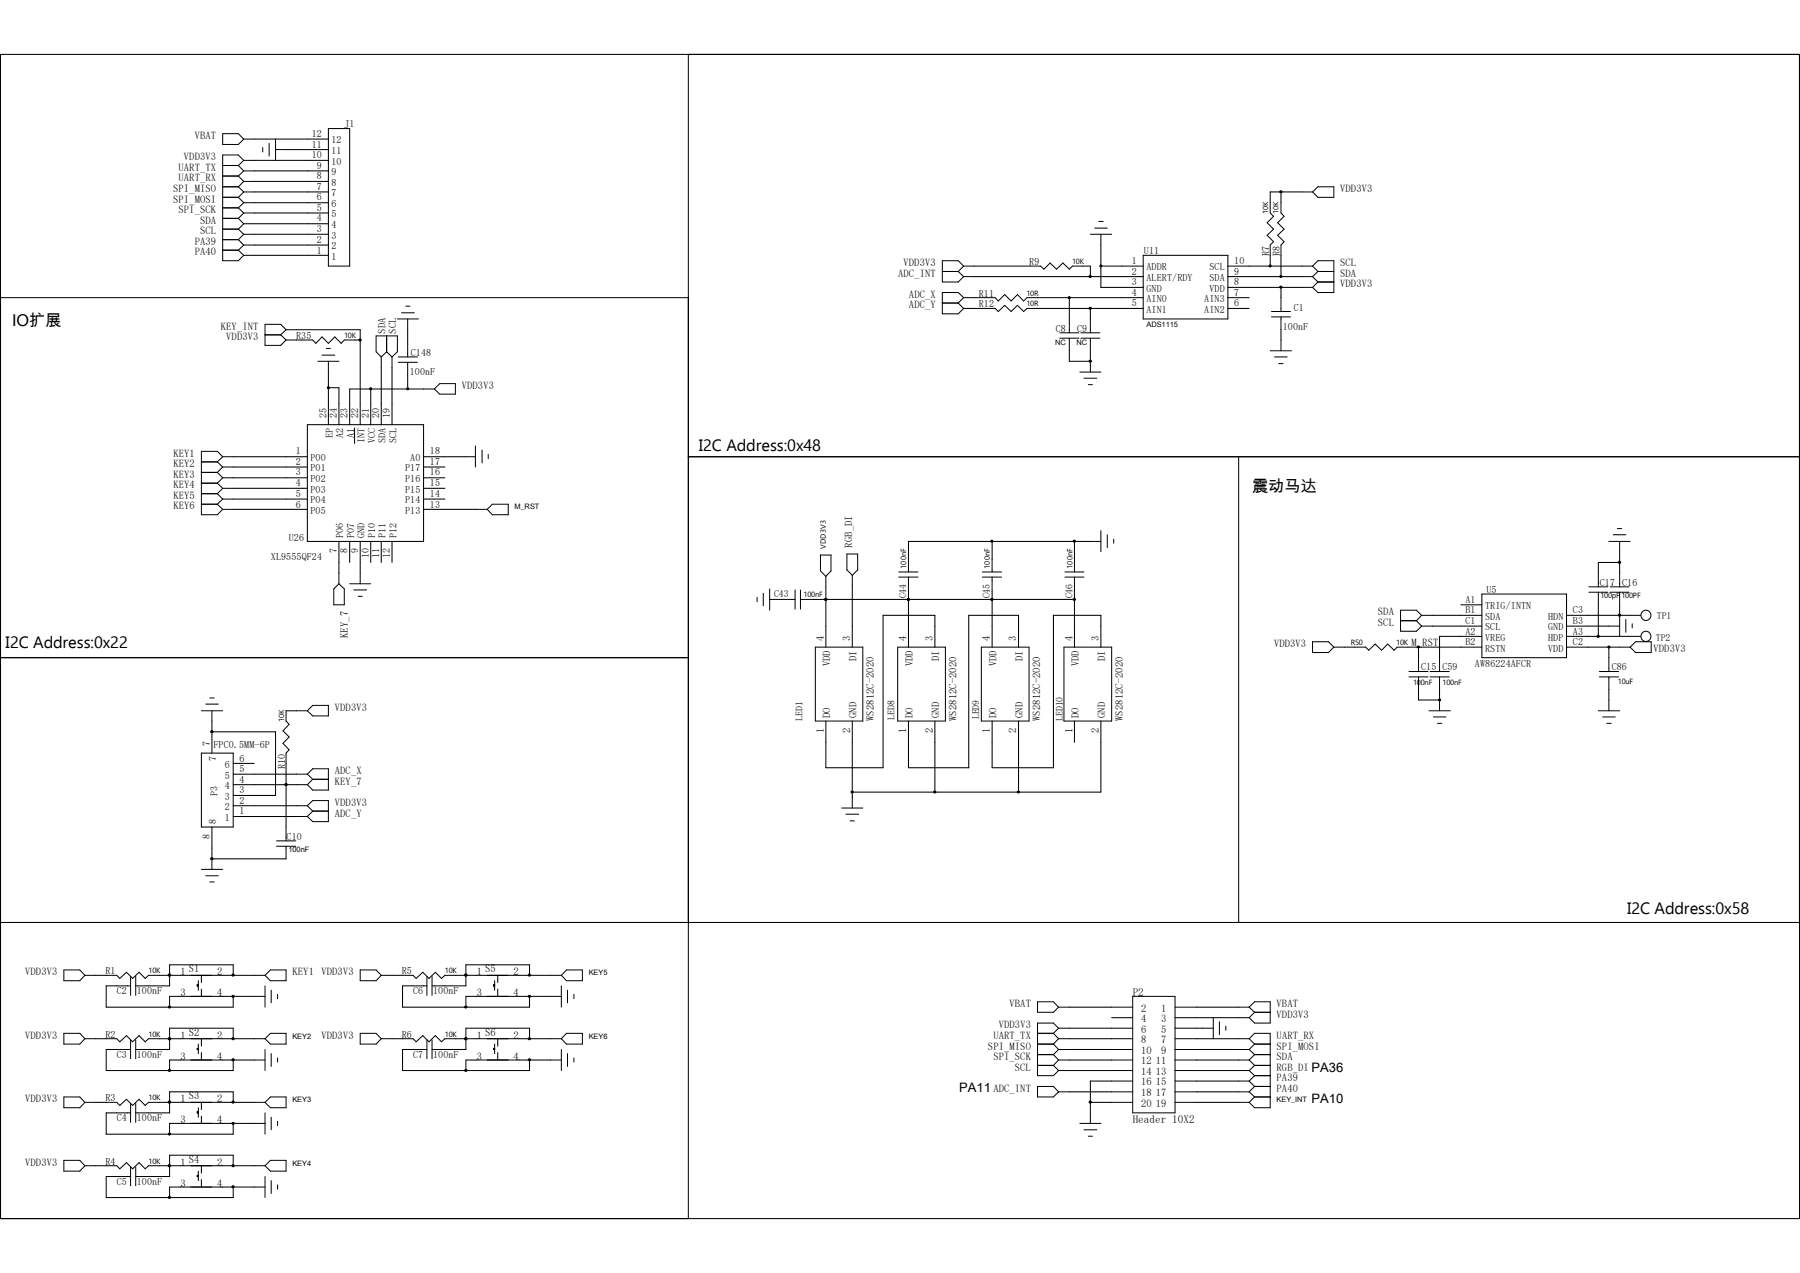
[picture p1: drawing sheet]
<svg xmlns="http://www.w3.org/2000/svg" width="297mm" height="210mm" viewBox="0 0 297 210" stroke-linecap="round" stroke-linejoin="round" font-family="sans-serif">
<g fill="none" stroke="#000" stroke-width=".17">
<path d="M.1 9h296.8v192h-296.8zM113.6 9v192M36.7 32.6h2.6M36.7 30.8h2.6M36.7 22.1h2.6l.9 .8-.9 .9h-2.6zM36.7 27.3h2.6M36.7 29h2.6M36.7 34.3h2.6M36.7 36h2.6M36.7 37.8h2.6M36.7 39.5h2.6M39.3 27.3l.9 .9"/>
<path d="M39.3 29l.9 .9M39.3 30.8l.9 .9M39.3 32.6l.9 .8M39.3 34.3l.9 .8M39.3 36l.9 .9M39.3 37.8l.9 .9M39.3 39.5l.9 .9M40.2 38.7h14M40.2 36.9h14M40.2 35.1h14M40.2 33.4h14M40.2 31.7h14"/>
<path d="M40.2 29.9h14M40.2 28.2h14M40.2 26.5h14M40.2 22.9h14M40.2 26.5l-.9-.9h-2.6v17.4h2.6l.9-.9M40.2 26.5l-.9 .8M40.2 28.2l-.9 .8M40.2 29.9l-.9 .9M40.2 31.7l-.9 .9M40.2 33.4l-.9 .9M40.2 35.1l-.9 .9M40.2 36.9l-.9 .9"/>
<path d="M40.2 38.7l-.9 .8M43.3 24.3v.8M44.4 23.7v2M45.5 24.7h8.7M45.5 22.9v3.6M54.2 21.2h3.5v22.7h-3.5zM179.9 38.7h3.5M180.6 37.6h2.1M181.3 36.5h.7M181.7 38.7v8.7h6.9M211.4 31.7h.1M211.4 31.7v3.4l.5 .6-1.1 1 1.1 1.1-1.1 1 1.1 1.1-.5 .5v5.2"/>
<path d="M216.6 31.7h-7v3.4l.5 .6-1 1 1 1.1-1 1 1 1.1-.5 .5v3.5M216.6 31.7l.9-.9h2.6v1.8h-2.6zM.1 49.1h113.5M36.7 41.3h2.6M39.3 41.3l.9 .8M40.2 42.1h14M40.2 40.4h14M40.2 40.4l-.9 .9M43.7 55.2h2.6M46.3 55.2l.9 .9M47.2 54.4h12.2v15.7M47.2 56.1h4.4l.5 .5 1-1 1.1 1 1-1 1.1 1 .5-.5h2.6"/>
<path d="M47.2 54.4l-.9-.9h-2.6v3.5h2.6l.9-.9M47.2 54.4l-.9 .8M52.5 59.6h3.4M53.1 58.6h2.1M53.8 57.5h.7M54.2 59.6v10.5M62.9 58.9v11.2M62.9 58.9l-.8-.9v-2.6h3.5v2.6l-.9 .9M63.8 58l-.9 .9M63.8 55.4v2.6M63.8 58l.9 .9M64.7 58.9v11.2"/>
<path d="M65.6 52.6h3.4M65.7 58.9h3.2M65.7 59.8h3.2M66.3 51.6h2.1M67 50.5h.6M67.3 52.6v6.3M67.3 59.8v4.4M155.5 44.8h2.6M155.5 50h2.6M158.1 44.8l.9 .8M158.1 50l.9 .9M159 49.1h5.2l.5 .6 1.1-1.1 1 1.1 1.1-1.1 1 1.1 .6-.6h19.1"/>
<path d="M159 43.9h12.7l.6 .5 1-1 1 1 1.1-1 1 1 .6-.5h2.9v1.7M159 45.6h29.6M159 50.9h5.2l.5 .5 1.1-1 1 1 1.1-1 1 1 .6-.5h19.1M159 43.9l-.9-.9h-2.6v3.5h2.6l.9-.9M159 49.1l-.9-.8h-2.6v3.5h2.6l.9-.9M159 49.1l-.9 .9M159 43.9l-.9 .9M174.9 54.9h3.1M174.9 55.8h3.1M176.4 49.1v5.8M176.4 55.8v3.8h3.5M178.4 54.9h3.1"/>
<path d="M178.4 55.8h3.1M179.9 50.9h.1M179.9 59.6h.1M179.9 50.9v4M179.9 55.8v5.6M181.7 43.9h6.9M188.6 42.1h14v10.5h-14zM202.6 49.1h3.5M202.6 43.9h14M202.6 45.6h14M202.6 47.4h14M202.6 50.9h3.5"/>
<path d="M209.6 57.9h3.5M209.8 51.4h3.1M209.8 52.3h3.1M210.3 58.9h2.1M211 60h.7M211.4 47.4v4M211.4 52.3v5.6M216.6 43.9l.9 .9M216.6 43.9l.9-.9h2.6v5.3h-2.6l-.9-.9M216.6 45.6l.9 .9M217.5 44.8h2.6M217.5 46.5h2.6"/>
<path d="M217.5 44.8l-.9 .8M217.5 46.5l-.9 .9M33.2 76.2h2.7M33.2 77.9h2.7M33.2 79.7h2.7M35.9 76.2l.8 .8M35.9 77.9l.8 .9M35.9 79.7l.8 .9M36.7 75.4h14M36.7 77h14M36.7 78.8h14M36.7 75.4l-.8-.9h-2.7v10.4h2.7l.8-.9"/>
<path d="M36.7 75.4l-.8 .8M36.7 77l-.8 .9M36.7 78.8l-.8 .9M50.7 70.1h19.2v19.2h-19.2zM54.2 64h1.7v6.1M58.5 70.6v2.6M61.2 64.2v5.9M69.9 75.4h8.5M69.9 77h3.5M69.9 78.8h3.5M71.7 64.2h-14v5.9M72.6 63.3h2.5v1.7h-2.5l-.9-.8z"/>
<path d="M78.4 73.6v3.4M79.5 74.3v2.1M80.6 75v.6M113.6 75.4h183.3M178.2 61.4h3.5M178.9 62.4h2.1M179.6 63.5h.7M204.4 75.4v76.8M33.2 81.4h2.7M33.2 83.2h2.7M35.9 81.4l.8 .9M35.9 83.2l.8 .8"/>
<path d="M36.7 80.6h14M36.7 82.3h14M36.7 84h14M36.7 80.6l-.8 .8M36.7 82.3l-.8 .9M55.9 89.3v7M55.9 96.3l.9 .9v2.6h-1.7v-2.6zM57.7 89.3v3.5M57.7 96.3h3.5M58.4 97.3h2.1M59.1 98.4h.7M59.4 89.3v7"/>
<path d="M61.2 89.3v3.5M62.9 89.3v3.5M64.7 89.3v3.5M69.9 80.6h3.5M69.9 82.3h3.5M69.9 84h10.5M80.4 84l.8-.8h2.7v1.7h-2.7zM124.9 98.6v.7M125.9 97.9v2M127 98.9h4.2M127 97.2v3.5M131.2 97.3v3.2"/>
<path d="M132.1 98.9h45.2M132.1 97.3v3.2M135.4 91.6h1.7v2.6l-.8 .9-.9-.9zM136.3 98.9h.1M136.3 95.1v11.7M139.7 91.4h1.8v2.6l-.9 .9-.9-.9zM140.6 94.9v11.9M148.3 95.2h3.2M148.3 94.4h3.2M149.9 98.9h.1M149.9 95.2v11.6M162.1 95.2h3.2"/>
<path d="M162.1 94.4h3.2M163.7 98.9h.1M163.7 89.3v5.1M163.7 95.2v11.6M175.7 95.2h3.2M175.7 94.4h3.2M177.3 89.3v5.1M177.3 95.2v11.6M181.7 89.3h-31.8v5.1M181.7 87.5v3.5M182.7 88.2v2.1M183.8 88.9v.7"/>
<path d="M241 99.8h3.5M244.5 98h14v10.5h-14zM262.2 96.8h3.1M262.2 97.7h3.1M263.7 97.7v7.3M265.5 89.3h3.5M265.7 96.8h3.1M265.7 97.7h3.1M266.2 88.2h2.1M266.9 87.2h.7M267.3 89.3v7.5M267.3 97.7v7.3"/>
<path d="M267.3 92.8h-3.6v4M.1 108.5h113.5M33.2 117.3h3.5M34 116.2h2M34.6 115.1h.7M35 117.3v6.9M50.7 117.3h-3.5v1.7l.5 .5-1 1.1 1 1-1 1 1 1.1-.5 .5v14.5M51.6 116.4h2.6v1.7h-2.6l-.9-.8zM134.5 106.8h7.9v12.2h-7.9zM140.6 119v14.3M148.1 106.8h7.9v12.2h-7.9zM154.3 106.8v-5.3h-8.6v25.2h-9.4v-7.7"/>
<path d="M154.3 119v11.7M161.9 106.8h7.9v12.2h-7.9zM168.1 106.8v-5.3h-8.2v25.2h-10v-7.7M168.1 119v11.7M175.6 106.8h7.8v12.2h-7.8zM177.3 119v3.5M181.7 106.8v-5.3h-7.9v25.2h-10.1v-7.7M181.7 119v11.7h-41.1M216.6 105.9h2.6l.9 .9-.9 .9h-2.6zM220.1 106.8h5.2l.5 .5 1.1-1 1.1 1 1-1 1 1 .5-.5h14M231.1 102.4h2.6M232.5 110.8h3.1"/>
<path d="M232.5 111.7h3.1M233.7 102.4l.9 .9M234.1 106.8v4M234.1 111.7v3.8h3.4M234.6 101.5h9.9M234.6 103.3h9.9M234.6 101.5l-.9-.8h-2.6v3.4h2.6l.9-.8M234.6 101.5l-.9 .9M235.8 117.3h3.5M236 110.8h3.1M236 111.7h3.1M236.5 118.3h2.1"/>
<path d="M237.2 119.3h.7M237.5 115.5h.1M237.5 111.7v5.6M244.5 105h-7v5.8M258.5 106.8h10.5M258.5 101.5h12.2M258.5 105h12.2M258.5 103.3h8.8M263.7 117.3h3.6M263.9 110.8h3.2M263.9 111.7h3.2M264.5 118.3h2"/>
<path d="M265.1 119.3h.8M265.5 106.8v4M265.5 111.7v5.6M268.3 102.2v2.1M269.3 102.9v.7M269.9 105.9h2.6v1.8h-2.6l-.9-.9zM33.2 124.2h5.3v12.2h-5.3zM35 120.7h.1M35 120.7h10.5v10.5h-7M35 136.4v7M38.5 134.7h12.2M38.5 132.9h12.2"/>
<path d="M38.5 129.5h12.2M38.5 127.7h12.2M38.5 125.9h3.5M45.6 138.7h3.2M45.6 139.6h3.2M47.2 129.5h.1M47.2 139.6v2.1h-12.2M50.7 127.7l.9-.9h2.6v3.5h-2.6l-.9-.8M50.7 132.9l.9-.8h2.6v3.5h-2.6l-.9-.9M50.7 127.7l.9 .9M50.7 132.9l.9 .9M51.6 128.6h2.6"/>
<path d="M51.6 133.8h2.6M51.6 133.8l-.9 .9M51.6 128.6l-.9 .9M138.9 133.3h3.5M139.6 134.3h2.1M140.3 135.4h.7M.1 152.2h296.8M33.2 143.4h3.5M34 144.5h2M34.6 145.5h.7M35 141.7h.1M10.5 170.5h2.7l.8 .9-.8 .9h-2.7z"/>
<path d="M10.5 160h2.7l.8 .9-.8 .9h-2.7zM14 171.4h5.3l.5 .5 1.1-1 1 1 1-1 1.1 1 .5-.5h19.2M14 160.9h5.3l.5 .5 1.1-1 1 1 1-1 1.1 1 .5-.5h19.2M21.5 162.6h-4v3.6h21v-1.8M21.5 173.1h-4v3.5h21v-1.7M21.5 161.1v3.1M21.5 171.6v3.1M22.4 161.1v3.1M22.4 171.6v3.1M28 160.9h.1M28 171.4h.1M32.6 162.5h.1"/>
<path d="M32.6 162.6h.1M32.6 173h.1M32.6 173.1h.1M32.6 162.5v.1M32.6 173v.1M32.7 161.8v1.6M32.7 172.3v1.5M33.2 160.9v1.2M33.2 163.2v1.2M33.2 171.4v1.2M33.2 173.7v1.2M38.5 171.4v-1.8h-10.5v3.5h-5.6"/>
<path d="M38.5 160.9v-1.7h-10.5v3.4h-5.6M43.7 164.4h-15.7v1.8M43.7 174.9h-15.7v1.7M43.7 160.9l.9-.9h2.6v1.8h-2.6zM43.7 171.4l.9-.9h2.6v1.8h-2.6zM43.7 162.6v3.6M43.7 173.1v3.5M44.7 163.4v2M44.7 173.8v2.1M45.8 164v.8M45.8 174.5v.7M59.4 160h2.7l.8 .9-.8 .9h-2.7z"/>
<path d="M59.4 170.5h2.7l.8 .9-.8 .9h-2.7zM62.9 171.4h5.3l.5 .5 1.1-1 1 1 1-1 1.1 1 .5-.5h19.2M62.9 160.9h5.3l.5 .5 1.1-1 1 1 1-1 1.1 1 .5-.5h19.2M70.4 162.6h-4v3.6h21v-1.8M70.4 173.1h-4v3.5h21v-1.7M70.4 161.1v3.1M70.4 171.6v3.1M71.3 161.1v3.1M71.3 171.6v3.1M76.9 160.9h.1M76.9 171.4h.1M81.4 162.5h.1"/>
<path d="M81.4 162.6h.1M81.4 173h.1M81.4 173.1h.1M81.4 173.1h.2M81.4 162.5h.2M81.4 162.6h.2M81.4 173h.2M81.4 162.5v.1M81.4 173v.1M81.6 161.8v1.6M81.6 172.3v1.5M82.1 160.9v1.2"/>
<path d="M82.1 163.2v1.2M82.1 171.4v1.2M82.1 173.7v1.2M87.4 171.4v-1.8h-10.5v3.5h-5.6M87.4 160.9v-1.7h-10.5v3.4h-5.6M92.6 164.4h-15.7v1.8M92.6 174.9h-15.7v1.7M92.6 162.6v3.6M92.6 173.1v3.5M93.5 170.5h2.6v1.8h-2.6l-.9-.9zM93.5 160h2.6v1.8h-2.6l-.9-.9zM93.6 163.4v2"/>
<path d="M93.6 173.8v2.1M94.7 164v.8M94.7 174.5v.7M171.2 165.3h2.6l.9 .9-.9 .8h-2.6zM171.2 175.8h2.6M171.2 174h2.6M171.2 179.2h2.6l.9 .9-.9 .9h-2.6zM171.2 170.5h2.6M171.2 172.3h2.6M173.8 175.8l.9 .8M173.8 170.5l.9 .9M173.8 172.3l.9 .8"/>
<path d="M173.8 174l.9 .9M174.7 166.2h12.2M174.7 169.6h12.2M174.7 171.4h12.2M174.7 173.1h12.2M174.7 174.9h12.2M174.7 176.6h12.2M174.7 169.6l-.9-.8h-2.6v8.7h2.6l.9-.9M174.7 169.6l-.9 .9M174.7 171.4l-.9 .9M174.7 173.1l-.9 .9M174.7 174.9l-.9 .9"/>
<path d="M183.4 167.9h3.5M186.9 164.4h7v19.2h-7zM186.9 178.4h-7v6.9M193.9 166.2h12.2M193.9 167.9h12.2M193.9 169.6h6.3M193.9 171.4h12.2M193.9 173.1h12.2M193.9 174.9h12.2M193.9 176.6h12.2M193.9 178.4h12.2M200.2 167.9v3.5"/>
<path d="M201.2 168.6v2.1M202.3 169.3v.7M206.1 166.2l.9-.9h2.6v3.5h-2.6l-.9-.9M206.1 171.4l.9-.9h2.6v12.3h-2.6l-.9-.9M206.1 174.9l.9 .9M206.1 176.6l.9 .9M206.1 166.2l.9 .8M206.1 171.4l.9 .9M206.1 173.1l.9 .9M206.1 178.4l.9 .8M207 167h2.6M207 167l-.9 .9"/>
<path d="M207 175.8h2.6M207 174h2.6M207 174l-.9 .9M207 177.5h2.6M207 179.2h2.6M207 172.3h2.6M207 175.8l-.9 .8M207 172.3l-.9 .8M207 177.5l-.9 .9M207 179.2l-.9 .9M10.5 181h2.7l.8 .9-.8 .9h-2.7zM10.5 191.4h2.7l.8 .9-.8 .9h-2.7z"/>
<path d="M14 181.9h5.3l.5 .5 1.1-1 1 1 1-1 1.1 1 .5-.5h19.2M14 192.3h5.3l.5 .5 1.1-1 1 1 1-1 1.1 1 .5-.5h19.2M21.5 183.6h-4v3.5h21v-1.8M21.5 194.1h-4v3.5h21v-1.8M21.5 182v3.2M21.5 192.5v3.1M22.4 182v3.2M22.4 192.5v3.1M28 181.9h.1M28 192.3h.1M32.6 183.4h.1M32.6 183.6h.1"/>
<path d="M32.6 193.9h.1M32.6 194.1h.1M32.6 183.4v.2M32.6 193.9v.2M32.7 182.8v1.5M32.7 193.2v1.6M33.2 181.9v1.1M33.2 184.1v1.2M33.2 192.3v1.2M33.2 194.6v1.2M38.5 181.9v-1.8h-10.5v3.5h-5.6M38.5 192.3v-1.7h-10.5v3.5h-5.6"/>
<path d="M43.7 185.3h-15.7v1.8M43.7 195.8h-15.7v1.8M43.7 181.9l.9-.9h2.6v1.8h-2.6zM43.7 192.3l.9-.9h2.6v1.8h-2.6zM43.7 183.6v3.5M43.7 194.1v3.5M44.7 184.3v2.1M44.7 194.8v2.1M45.8 185v.7M45.8 195.5v.7M174.7 180.1h12.2M178.2 185.3h3.5"/>
<path d="M178.9 186.4h2.1M179.6 187.5h.7M179.9 181.9h7M193.9 180.1h12.2M193.9 181.9h12.2M206.1 180.1l.9 .9M207 181h2.6M207 181l-.9 .9"/>
<circle cx="271.6" cy="105" r=".83"/>
<circle cx="271.6" cy="101.5" r=".83"/>
</g>
<g fill="#000" stroke="#000" stroke-width=".17">
<circle cx="211.4" cy="31.7" r=".18"/>
<circle cx="59.4" cy="56.1" r=".18"/>
<circle cx="176.4" cy="49.1" r=".18"/>
<circle cx="179.9" cy="59.6" r=".18"/>
<circle cx="179.9" cy="45.6" r=".18"/>
<circle cx="179.9" cy="50.9" r=".18"/>
<circle cx="181.7" cy="43.9" r=".17"/>
<circle cx="209.6" cy="43.9" r=".17"/>
<circle cx="211.4" cy="47.4" r=".18"/>
<circle cx="211.4" cy="45.6" r=".18"/>
<circle cx="54.2" cy="64" r=".17"/>
<circle cx="61.2" cy="64.1" r=".17"/>
<circle cx="67.3" cy="64.1" r=".17"/>
<circle cx="136.3" cy="98.9" r=".18"/>
<circle cx="149.9" cy="98.9" r=".18"/>
<circle cx="163.7" cy="89.3" r=".17"/>
<circle cx="163.7" cy="98.9" r=".17"/>
<circle cx="177.3" cy="98.9" r=".18"/>
<circle cx="177.3" cy="89.3" r=".18"/>
<circle cx="267.2" cy="92.8" r=".18"/>
<circle cx="234" cy="106.8" r=".18"/>
<circle cx="237.5" cy="115.5" r=".17"/>
<circle cx="263.7" cy="105" r=".18"/>
<circle cx="265.5" cy="106.7" r=".17"/>
<circle cx="267.2" cy="101.5" r=".18"/>
<circle cx="35" cy="120.7" r=".18"/>
<circle cx="47.2" cy="129.4" r=".17"/>
<circle cx="140.6" cy="130.7" r=".18"/>
<circle cx="154.3" cy="130.7" r=".18"/>
<circle cx="168.1" cy="130.7" r=".18"/>
<circle cx="35" cy="141.7" r=".18"/>
<circle cx="28" cy="171.4" r=".18"/>
<circle cx="28" cy="160.9" r=".18"/>
<circle cx="28" cy="176.6" r=".18"/>
<circle cx="28" cy="166.1" r=".18"/>
<circle cx="38.5" cy="164.4" r=".18"/>
<circle cx="38.5" cy="174.8" r=".18"/>
<circle cx="38.5" cy="171.4" r=".18"/>
<circle cx="38.5" cy="160.9" r=".18"/>
<circle cx="76.9" cy="171.4" r=".18"/>
<circle cx="76.9" cy="176.6" r=".18"/>
<circle cx="76.9" cy="166.1" r=".18"/>
<circle cx="76.9" cy="160.9" r=".18"/>
<circle cx="87.4" cy="160.9" r=".18"/>
<circle cx="87.4" cy="164.4" r=".18"/>
<circle cx="87.4" cy="174.8" r=".18"/>
<circle cx="87.4" cy="171.4" r=".18"/>
<circle cx="28" cy="197.6" r=".18"/>
<circle cx="28" cy="187.1" r=".18"/>
<circle cx="28" cy="181.8" r=".18"/>
<circle cx="28" cy="192.3" r=".18"/>
<circle cx="38.5" cy="195.8" r=".18"/>
<circle cx="38.5" cy="185.3" r=".18"/>
<circle cx="38.5" cy="181.8" r=".18"/>
<circle cx="38.5" cy="192.3" r=".18"/>
<circle cx="179.9" cy="181.8" r=".18"/>
</g>
<g font-size="2.7">
<text x="2" y="53.8">IO扩展</text>
<text x="115.3" y="74.5">I2C Address:0x48</text>
<text x="206.6" y="81.2">震动马达</text>
<text x=".9" y="106.9">I2C Address:0x22</text>
<text x="268.5" y="150.8">I2C Address:0x58</text>
</g>
<g font-size="2.1">
<text x="216.4" y="176.8">PA36</text>
<text x="158.3" y="180.1">PA11</text>
<text x="216.4" y="182">PA10</text>
</g>
<g font-size="1.8">
<text x="186.9" y="164.4">P2</text>
<text x="186.9" y="185.3">Header 10X2</text>
</g>
<g font-size="1.7">
<text x="32.1" y="22.9">VBAT</text>
<text x="51.4" y="22.6">12</text>
<text x="54.7" y="23.7">12</text>
<text x="56.9" y="20.9">J1</text>
<text x="29.5" y="28.2">UART_TX</text>
<text x="29.5" y="29.9">UART_RX</text>
<text x="30.4" y="26.5">VDD3V3</text>
<text x="51.4" y="26.1">10</text>
<text x="51.4" y="24.3">11</text>
<text x="52.3" y="29.6">8</text>
<text x="52.3" y="27.9">9</text>
<text x="54.7" y="28.9">9</text>
<text x="54.7" y="27.2">10</text>
<text x="54.7" y="25.4">11</text>
<text x="28.6" y="31.7">SPI_MISO</text>
<text x="28.6" y="33.4">SPI_MOSI</text>
<text x="29.5" y="35.1">SPI_SCK</text>
<text x="52.3" y="34.8">5</text>
<text x="52.3" y="33.1">6</text>
<text x="52.3" y="31.3">7</text>
<text x="54.7" y="35.9">5</text>
<text x="54.7" y="34.2">6</text>
<text x="54.7" y="32.4">7</text>
<text x="54.7" y="30.6">8</text>
<text x="221.1" y="31.7">VDD3V3</text>
<text x="32.1" y="40.4">PA39</text>
<text x="33" y="36.9">SDA</text>
<text x="33" y="38.7">SCL</text>
<text x="52.3" y="41.8">1</text>
<text x="52.3" y="40">2</text>
<text x="52.3" y="38.3">3</text>
<text x="52.3" y="36.5">4</text>
<text x="54.7" y="41.1">2</text>
<text x="54.7" y="39.4">3</text>
<text x="54.7" y="37.6">4</text>
<text x="188.8" y="41.8">U11</text>
<text x="32.1" y="42.1">PA40</text>
<text x="54.7" y="42.8">1</text>
<text x="148.2" y="45.6">ADC_INT</text>
<text x="149.1" y="43.9">VDD3V3</text>
<text x="169.8" y="43.7">R9</text>
<text x="186.8" y="43.5">1</text>
<text x="186.8" y="45.3">2</text>
<text x="186.8" y="47">3</text>
<text x="189.2" y="44.6">ADDR</text>
<text x="189.2" y="46.4">ALERT/RDY</text>
<text x="199.6" y="46.4">SDA</text>
<text x="199.6" y="44.6">SCL</text>
<text x="203.7" y="47">8</text>
<text x="203.7" y="45.3">9</text>
<text x="203.7" y="43.5">10</text>
<text x="209.4" y="42.3" transform="rotate(-90 209.4 42.3)">R7</text>
<text x="211.2" y="42.3" transform="rotate(-90 211.2 42.3)">R8</text>
<text x="221.1" y="43.9">SCL</text>
<text x="221.1" y="45.6">SDA</text>
<text x="221.1" y="47.4">VDD3V3</text>
<text x="150" y="49.1">ADC_X</text>
<text x="150" y="50.9">ADC_Y</text>
<text x="161.5" y="49">R11</text>
<text x="161.5" y="50.7">R12</text>
<text x="186.8" y="48.8">4</text>
<text x="186.8" y="50.5">5</text>
<text x="189.2" y="48.1">GND</text>
<text x="189.2" y="49.8">AIN0</text>
<text x="189.2" y="51.6">AIN1</text>
<text x="198.7" y="51.6">AIN2</text>
<text x="198.7" y="49.8">AIN3</text>
<text x="199.6" y="48.1">VDD</text>
<text x="203.7" y="50.5">6</text>
<text x="203.7" y="48.8">7</text>
<text x="213.5" y="51.3">C1</text>
<text x="36.4" y="54.4">KEY_INT</text>
<text x="37.3" y="56.1">VDD3V3</text>
<text x="48.9" y="56">R35</text>
<text x="63.6" y="55.1" transform="rotate(-90 63.6 55.1)">SDA</text>
<text x="65.4" y="55.1" transform="rotate(-90 65.4 55.1)">SCL</text>
<text x="67.8" y="58.8">C148</text>
<text x="174.2" y="54.7">C8</text>
<text x="177.7" y="54.7">C9</text>
<text x="211.7" y="54.4">100nF</text>
<text x="67.6" y="61.9">100nF</text>
<text x="76.2" y="64.2">VDD3V3</text>
<text x="53.9" y="69" transform="rotate(-90 53.9 69)">25</text>
<text x="55.6" y="69" transform="rotate(-90 55.6 69)">24</text>
<text x="57.3" y="69" transform="rotate(-90 57.3 69)">23</text>
<text x="59.1" y="69" transform="rotate(-90 59.1 69)">22</text>
<text x="60.8" y="69" transform="rotate(-90 60.8 69)">21</text>
<text x="62.6" y="69" transform="rotate(-90 62.6 69)">20</text>
<text x="64.3" y="69" transform="rotate(-90 64.3 69)">19</text>
<text x="28.6" y="75.4">KEY1</text>
<text x="28.6" y="77">KEY2</text>
<text x="48.8" y="75">1</text>
<text x="48.8" y="76.8">2</text>
<text x="51.2" y="76.1">P00</text>
<text x="51.2" y="77.8">P01</text>
<text x="54.9" y="72.3" transform="rotate(-90 54.9 72.3)">EP</text>
<text x="56.6" y="72.3" transform="rotate(-90 56.6 72.3)">A2</text>
<text x="58.4" y="72.3" transform="rotate(-90 58.4 72.3)">A1</text>
<text x="60.2" y="73.2" transform="rotate(-90 60.2 73.2)">INT</text>
<text x="61.9" y="73.2" transform="rotate(-90 61.9 73.2)">VCC</text>
<text x="63.6" y="73.2" transform="rotate(-90 63.6 73.2)">SDA</text>
<text x="65.4" y="73.2" transform="rotate(-90 65.4 73.2)">SCL</text>
<text x="66.8" y="77.8">P17</text>
<text x="67.7" y="76.1">A0</text>
<text x="71" y="76.8">17</text>
<text x="71" y="75">18</text>
<text x="28.6" y="78.8">KEY3</text>
<text x="28.6" y="80.6">KEY4</text>
<text x="28.6" y="82.3">KEY5</text>
<text x="48.8" y="78.4">3</text>
<text x="48.8" y="80.2">4</text>
<text x="48.8" y="82">5</text>
<text x="48.8" y="83.7">6</text>
<text x="51.2" y="79.5">P02</text>
<text x="51.2" y="81.3">P03</text>
<text x="51.2" y="83.1">P04</text>
<text x="66.8" y="83.1">P14</text>
<text x="66.8" y="81.3">P15</text>
<text x="66.8" y="79.5">P16</text>
<text x="71" y="83.7">13</text>
<text x="71" y="82">14</text>
<text x="71" y="80.2">15</text>
<text x="71" y="78.4">16</text>
<text x="28.6" y="84">KEY6</text>
<text x="47.7" y="89.3">U26</text>
<text x="51.2" y="84.8">P05</text>
<text x="56.6" y="88.8" transform="rotate(-90 56.6 88.8)">P06</text>
<text x="58.4" y="88.8" transform="rotate(-90 58.4 88.8)">P07</text>
<text x="60.2" y="88.8" transform="rotate(-90 60.2 88.8)">GND</text>
<text x="61.9" y="88.8" transform="rotate(-90 61.9 88.8)">P10</text>
<text x="63.6" y="88.8" transform="rotate(-90 63.6 88.8)">P11</text>
<text x="65.4" y="88.8" transform="rotate(-90 65.4 88.8)">P12</text>
<text x="66.8" y="84.8">P13</text>
<text x="44.7" y="92.5">XL9555QF24</text>
<text x="55.6" y="91.2" transform="rotate(-90 55.6 91.2)">7</text>
<text x="57.3" y="91.2" transform="rotate(-90 57.3 91.2)">8</text>
<text x="59.1" y="91.2" transform="rotate(-90 59.1 91.2)">9</text>
<text x="60.8" y="92" transform="rotate(-90 60.8 92)">10</text>
<text x="62.6" y="92" transform="rotate(-90 62.6 92)">11</text>
<text x="64.3" y="92" transform="rotate(-90 64.3 92)">12</text>
<text x="140.6" y="90.3" transform="rotate(-90 140.6 90.3)">RGB_DI</text>
<text x="227.4" y="101.5">SDA</text>
<text x="241.8" y="99.4">A1</text>
<text x="241.8" y="101.2">B1</text>
<text x="245.1" y="100.5">TRIG/INTN</text>
<text x="245.3" y="97.9">U5</text>
<text x="259.5" y="101.2">C3</text>
<text x="264" y="96.6">C17</text>
<text x="267.7" y="96.6">C16</text>
<text x="57.4" y="105.2" transform="rotate(-90 57.4 105.2)">KEY_7</text>
<text x="135.9" y="105.7" transform="rotate(-90 135.9 105.7)">4</text>
<text x="140.3" y="105.7" transform="rotate(-90 140.3 105.7)">3</text>
<text x="149.5" y="105.7" transform="rotate(-90 149.5 105.7)">4</text>
<text x="153.9" y="105.7" transform="rotate(-90 153.9 105.7)">3</text>
<text x="163.3" y="105.7" transform="rotate(-90 163.3 105.7)">4</text>
<text x="167.7" y="105.7" transform="rotate(-90 167.7 105.7)">3</text>
<text x="177" y="105.7" transform="rotate(-90 177 105.7)">4</text>
<text x="181.3" y="105.7" transform="rotate(-90 181.3 105.7)">3</text>
<text x="210.2" y="106.8">VDD3V3</text>
<text x="227.4" y="103.3">SCL</text>
<text x="232.9" y="106.6">M_RST</text>
<text x="241.8" y="102.9">C1</text>
<text x="241.8" y="104.7">A2</text>
<text x="241.8" y="106.4">B2</text>
<text x="245.1" y="102.2">SDA</text>
<text x="245.1" y="104">SCL</text>
<text x="245.1" y="105.7">VREG</text>
<text x="245.1" y="107.5">RSTN</text>
<text x="255.4" y="107.5">VDD</text>
<text x="255.4" y="105.7">HDP</text>
<text x="255.4" y="104">GND</text>
<text x="255.4" y="102.2">HDN</text>
<text x="259.5" y="106.4">C2</text>
<text x="259.5" y="104.7">A3</text>
<text x="259.5" y="102.9">B3</text>
<text x="272.8" y="107.5">VDD3V3</text>
<text x="137" y="109.9" transform="rotate(-90 137 109.9)">VDD</text>
<text x="141.3" y="109.1" transform="rotate(-90 141.3 109.1)">DI</text>
<text x="150.6" y="109.9" transform="rotate(-90 150.6 109.9)">VDD</text>
<text x="155" y="109.1" transform="rotate(-90 155 109.1)">DI</text>
<text x="164.4" y="109.9" transform="rotate(-90 164.4 109.9)">VDD</text>
<text x="168.8" y="109.1" transform="rotate(-90 168.8 109.1)">DI</text>
<text x="178" y="109.9" transform="rotate(-90 178 109.9)">VDD</text>
<text x="182.4" y="109.1" transform="rotate(-90 182.4 109.1)">DI</text>
<text x="234.5" y="110.6">C15 C59</text>
<text x="243.4" y="110.1">AW86224AFCR</text>
<text x="265.9" y="110.6">C86</text>
<text x="55.2" y="117.3">VDD3V3</text>
<text x="137" y="118.4" transform="rotate(-90 137 118.4)">DO</text>
<text x="141.3" y="118.4" transform="rotate(-90 141.3 118.4)">GND</text>
<text x="144.2" y="119" transform="rotate(-90 144.2 119)">WS2812C-2020</text>
<text x="150.6" y="118.4" transform="rotate(-90 150.6 118.4)">DO</text>
<text x="155" y="118.4" transform="rotate(-90 155 118.4)">GND</text>
<text x="157.8" y="119" transform="rotate(-90 157.8 119)">WS2812C-2020</text>
<text x="164.4" y="118.4" transform="rotate(-90 164.4 118.4)">DO</text>
<text x="168.8" y="118.4" transform="rotate(-90 168.8 118.4)">GND</text>
<text x="171.6" y="119" transform="rotate(-90 171.6 119)">WS2812C-2020</text>
<text x="178" y="118.4" transform="rotate(-90 178 118.4)">DO</text>
<text x="182.4" y="118.4" transform="rotate(-90 182.4 118.4)">GND</text>
<text x="185.2" y="119" transform="rotate(-90 185.2 119)">WS2812C-2020</text>
<text x="34.6" y="123.1" transform="rotate(-90 34.6 123.1)">7</text>
<text x="35.2" y="123.4">FPC0.5MM-6P</text>
<text x="35.7" y="125.6" transform="rotate(-90 35.7 125.6)">7</text>
<text x="39.5" y="125.6">6</text>
<text x="135.9" y="120.9" transform="rotate(-90 135.9 120.9)">1</text>
<text x="140.3" y="120.9" transform="rotate(-90 140.3 120.9)">2</text>
<text x="149.5" y="120.9" transform="rotate(-90 149.5 120.9)">1</text>
<text x="153.9" y="120.9" transform="rotate(-90 153.9 120.9)">2</text>
<text x="163.3" y="120.9" transform="rotate(-90 163.3 120.9)">1</text>
<text x="167.7" y="120.9" transform="rotate(-90 167.7 120.9)">2</text>
<text x="177" y="120.9" transform="rotate(-90 177 120.9)">1</text>
<text x="181.3" y="120.9" transform="rotate(-90 181.3 120.9)">2</text>
<text x="35.9" y="131.4" transform="rotate(-90 35.9 131.4)">P3</text>
<text x="37.1" y="132">3</text>
<text x="37.1" y="130.2">4</text>
<text x="37.1" y="128.4">5</text>
<text x="37.1" y="126.7">6</text>
<text x="39.5" y="130.9">3</text>
<text x="39.5" y="129.1">4</text>
<text x="39.5" y="127.3">5</text>
<text x="47" y="126.9" transform="rotate(-90 47 126.9)">R10</text>
<text x="55.2" y="127.7">ADC_X</text>
<text x="55.2" y="129.5">KEY_7</text>
<text x="35.7" y="135.9" transform="rotate(-90 35.7 135.9)">8</text>
<text x="37.1" y="135.4">1</text>
<text x="37.1" y="133.6">2</text>
<text x="39.5" y="134.3">1</text>
<text x="39.5" y="132.6">2</text>
<text x="55.2" y="132.9">VDD3V3</text>
<text x="55.2" y="134.7">ADC_Y</text>
<text x="34.6" y="138.3" transform="rotate(-90 34.6 138.3)">8</text>
<text x="47.3" y="138.6">C10</text>
<text x="4.1" y="160.9">VDD3V3</text>
<text x="17.4" y="160.7">R1</text>
<text x="29.8" y="160.9">1</text>
<text x="31.2" y="160.4">S1</text>
<text x="35.9" y="160.9">2</text>
<text x="48.3" y="160.9">KEY1</text>
<text x="53" y="160.9">VDD3V3</text>
<text x="66.3" y="160.7">R5</text>
<text x="78.7" y="160.9">1</text>
<text x="80.1" y="160.4">S5</text>
<text x="84.7" y="160.9">2</text>
<text x="19.3" y="164">C2</text>
<text x="22.6" y="164">100nF</text>
<text x="29.8" y="164.4">3</text>
<text x="35.9" y="164.4">4</text>
<text x="68.2" y="164">C6</text>
<text x="71.5" y="164">100nF</text>
<text x="78.7" y="164.4">3</text>
<text x="84.7" y="164.4">4</text>
<text x="166.6" y="166.2">VBAT</text>
<text x="188.3" y="166.9">2</text>
<text x="191.6" y="166.9">1</text>
<text x="210.6" y="166.2">VBAT</text>
<text x="210.7" y="167.9">VDD3V3</text>
<text x="4.1" y="171.4">VDD3V3</text>
<text x="17.4" y="171.2">R2</text>
<text x="29.8" y="171.4">1</text>
<text x="31.2" y="170.9">S2</text>
<text x="35.9" y="171.4">2</text>
<text x="53" y="171.4">VDD3V3</text>
<text x="66.3" y="171.2">R6</text>
<text x="78.7" y="171.4">1</text>
<text x="80.1" y="170.9">S6</text>
<text x="84.7" y="171.4">2</text>
<text x="163" y="173.1">SPI_MISO</text>
<text x="163.9" y="171.4">UART_TX</text>
<text x="164.8" y="169.6">VDD3V3</text>
<text x="188.3" y="168.6">4</text>
<text x="188.3" y="170.3">6</text>
<text x="188.3" y="172.1">8</text>
<text x="188.3" y="173.9">10</text>
<text x="191.6" y="168.6">3</text>
<text x="191.6" y="170.3">5</text>
<text x="191.6" y="172.1">7</text>
<text x="191.6" y="173.9">9</text>
<text x="210.7" y="173.1">SPI_MOSI</text>
<text x="210.7" y="171.4">UART_RX</text>
<text x="19.3" y="174.5">C3</text>
<text x="22.6" y="174.5">100nF</text>
<text x="29.8" y="174.9">3</text>
<text x="35.9" y="174.9">4</text>
<text x="68.2" y="174.5">C7</text>
<text x="71.5" y="174.5">100nF</text>
<text x="78.7" y="174.9">3</text>
<text x="84.7" y="174.9">4</text>
<text x="163.9" y="174.9">SPI_SCK</text>
<text x="167.5" y="176.6">SCL</text>
<text x="188.3" y="175.6">12</text>
<text x="188.3" y="177.3">14</text>
<text x="188.3" y="179.1">16</text>
<text x="190.7" y="175.6">11</text>
<text x="190.7" y="177.3">13</text>
<text x="190.7" y="179.1">15</text>
<text x="210.7" y="174.9">SDA</text>
<text x="210.7" y="176.6">RGB_DI</text>
<text x="210.7" y="178.4">PA39</text>
<text x="4.1" y="181.9">VDD3V3</text>
<text x="17.4" y="181.7">R3</text>
<text x="19.3" y="185">C4</text>
<text x="22.6" y="185">100nF</text>
<text x="29.8" y="181.9">1</text>
<text x="29.8" y="185.3">3</text>
<text x="31.2" y="181.4">S3</text>
<text x="35.9" y="181.9">2</text>
<text x="35.9" y="185.3">4</text>
<text x="163.9" y="180.1">ADC_INT</text>
<text x="188.3" y="180.8">18</text>
<text x="188.3" y="182.6">20</text>
<text x="190.7" y="180.8">17</text>
<text x="190.7" y="182.6">19</text>
<text x="210.7" y="180.1">PA40</text>
<text x="31.2" y="191.8">S4</text>
<text x="4.1" y="192.3">VDD3V3</text>
<text x="17.4" y="192.2">R4</text>
<text x="19.3" y="195.5">C5</text>
<text x="22.6" y="195.5">100nF</text>
<text x="29.8" y="192.3">1</text>
<text x="29.8" y="195.8">3</text>
<text x="35.9" y="192.3">2</text>
<text x="35.9" y="195.8">4</text>
</g>
<g font-size="1.6">
<text x="127.7" y="98.6">C43</text>
<text x="149.5" y="98.7" transform="rotate(-90 149.5 98.7)">C44</text>
<text x="163.3" y="98.7" transform="rotate(-90 163.3 98.7)">C45</text>
<text x="177" y="98.7" transform="rotate(-90 177 98.7)">C46</text>
<text x="273.2" y="105.7">TP2</text>
<text x="273.4" y="102.2">TP1</text>
<text x="132.4" y="119" transform="rotate(-90 132.4 119)">LED1</text>
<text x="147.6" y="118.8" transform="rotate(-90 147.6 118.8)">LED8</text>
<text x="161.6" y="118.7" transform="rotate(-90 161.6 118.7)">LED9</text>
<text x="175.4" y="119" transform="rotate(-90 175.4 119)">LED10</text>
</g>
<g font-size="1.2">
<text x="209.3" y="35.3" transform="rotate(-90 209.3 35.3)">10K</text>
<text x="211" y="35.3" transform="rotate(-90 211 35.3)">10K</text>
<text x="176.9" y="43.5">10K</text>
<text x="169.4" y="48.8">10R</text>
<text x="169.4" y="50.5">10R</text>
<text x="189.2" y="53.9">ADS1115</text>
<text x="56.8" y="55.8">10K</text>
<text x="174.1" y="57">NC</text>
<text x="177.6" y="57">NC</text>
<text x="84.9" y="84">M_RST</text>
<text x="136.3" y="90.5" transform="rotate(-90 136.3 90.5)">VDD3V3</text>
<text x="149.5" y="93.8" transform="rotate(-90 149.5 93.8)">100nF</text>
<text x="163.3" y="93.8" transform="rotate(-90 163.3 93.8)">100nF</text>
<text x="177" y="93.8" transform="rotate(-90 177 93.8)">100nF</text>
<text x="132.6" y="98.6">100nF</text>
<text x="264.1" y="98.7">100pF 100PF</text>
<text x="222.9" y="106.4">R50</text>
<text x="230.4" y="106.4">10K</text>
<text x="233.2" y="113">100nF</text>
<text x="238" y="113">100nF</text>
<text x="267" y="112.8">10uF</text>
<text x="46.9" y="119.1" transform="rotate(-90 46.9 119.1)">10K</text>
<text x="47.6" y="140.6">100nF</text>
<text x="24.5" y="160.6">10K</text>
<text x="73.4" y="160.6">10K</text>
<text x="97.2" y="160.9">KEY5</text>
<text x="24.5" y="171">10K</text>
<text x="48.3" y="171.4">KEY2</text>
<text x="73.4" y="171">10K</text>
<text x="97.2" y="171.4">KEY6</text>
<text x="24.5" y="181.5">10K</text>
<text x="48.3" y="181.9">KEY3</text>
<text x="210.7" y="181.9">KEY_INT</text>
<text x="24.5" y="192">10K</text>
<text x="48.3" y="192.3">KEY4</text>
</g>
</svg>
